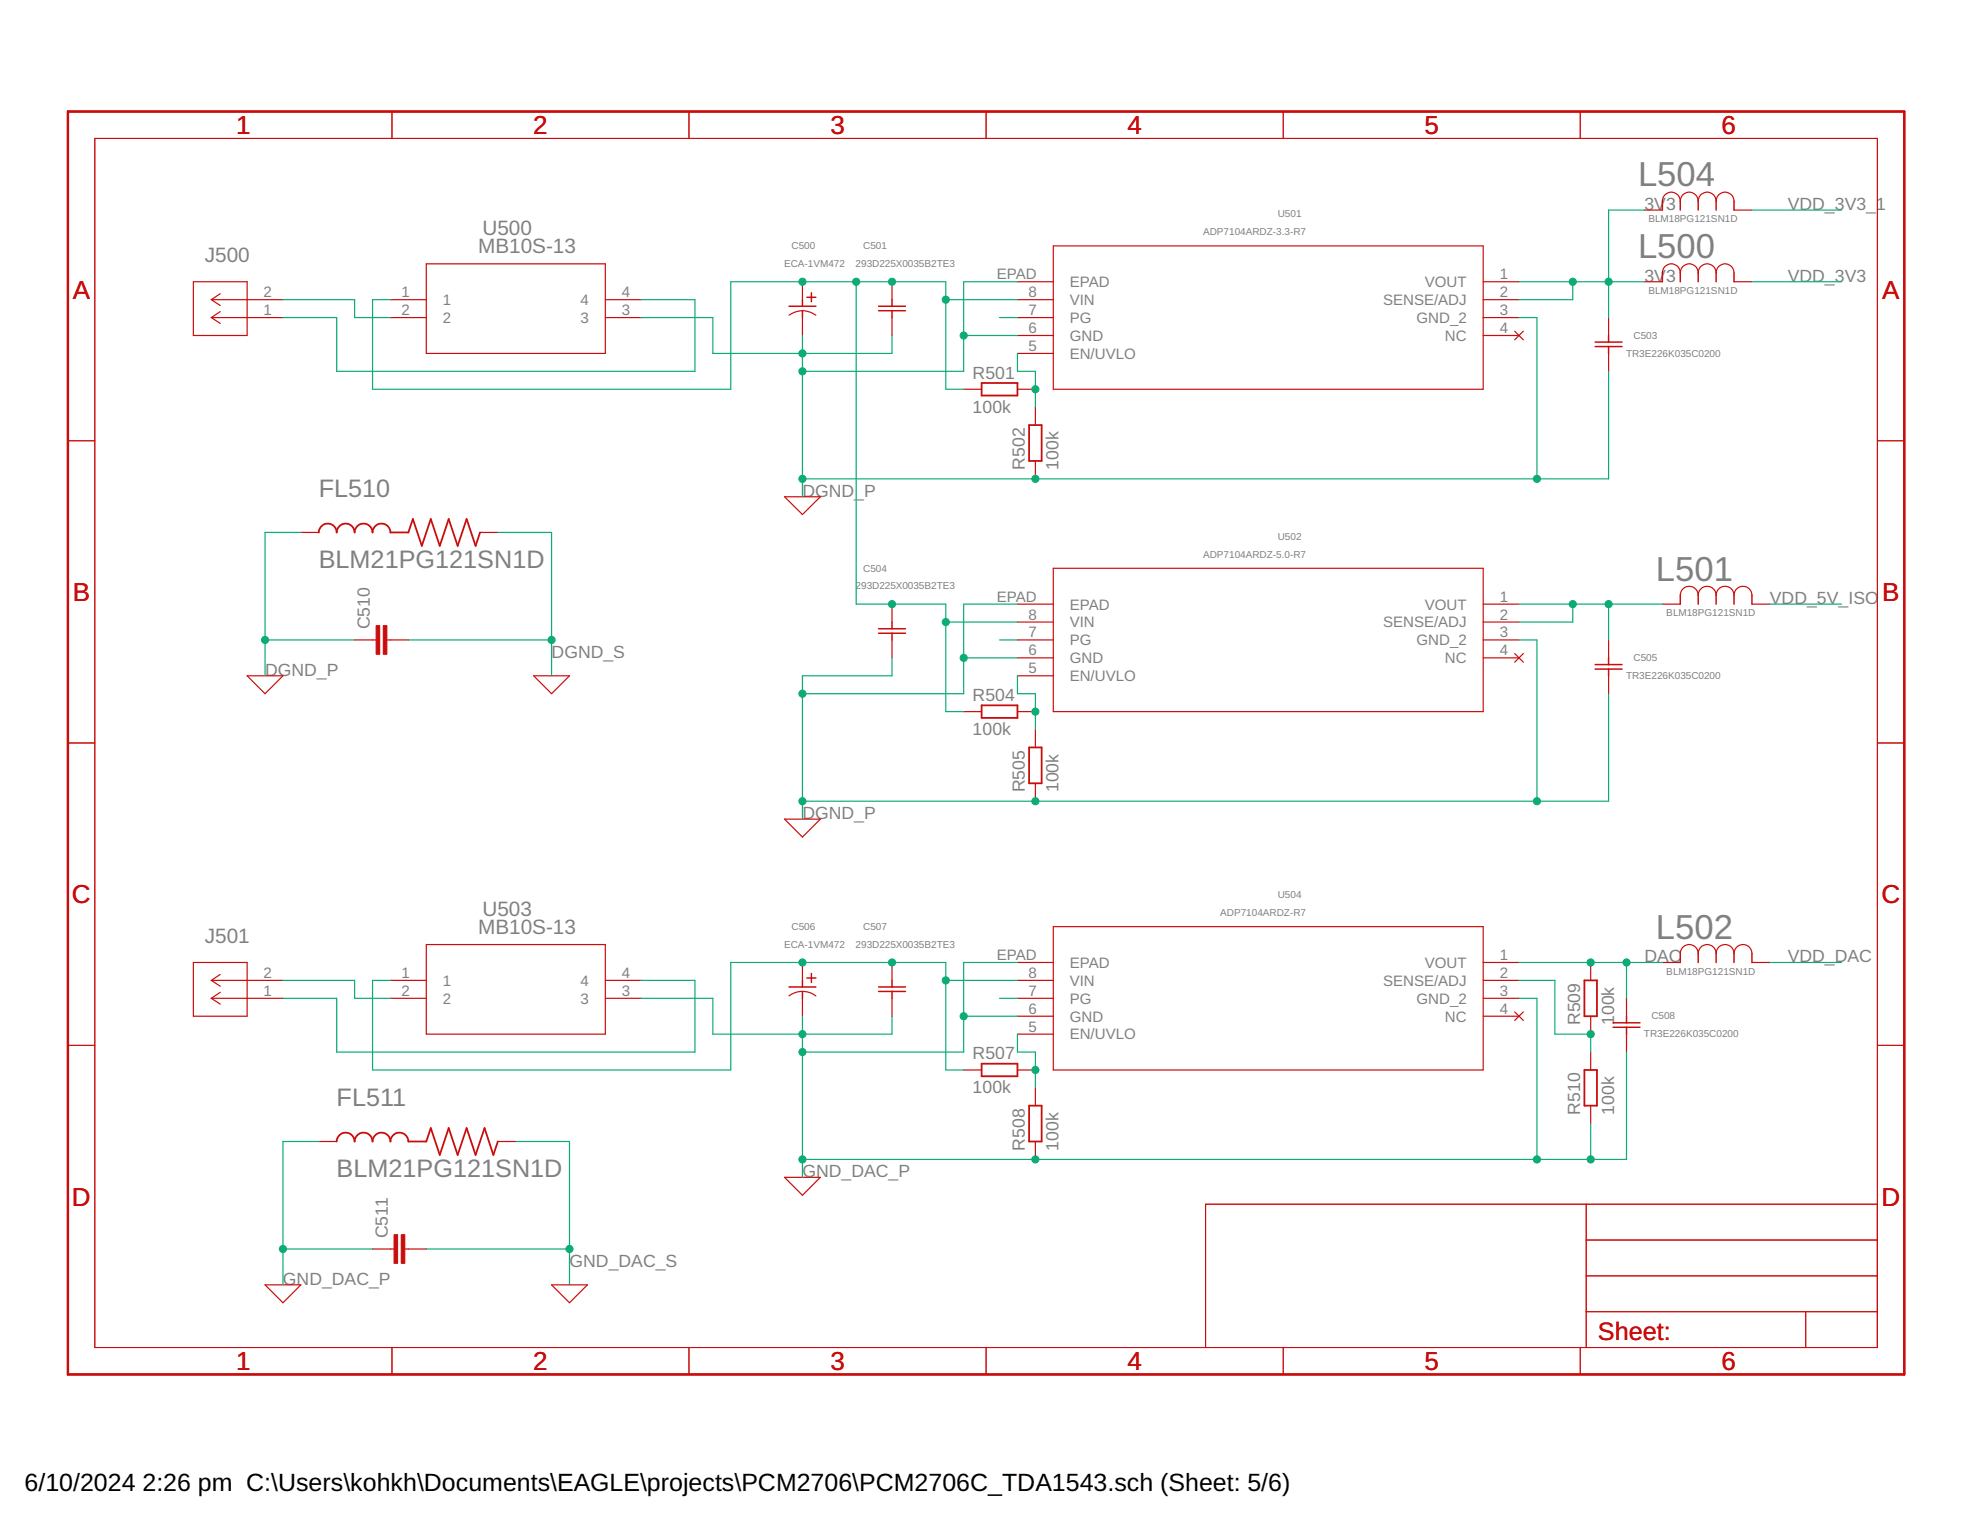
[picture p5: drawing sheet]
<svg xmlns="http://www.w3.org/2000/svg" width="279mm" height="216mm" viewBox="0 0 279 216" stroke-linecap="round" stroke-linejoin="round" font-family="sans-serif">
<g fill="none" stroke="#c90d0c" stroke-width=".14">
<path d="M13.4 19.6h252.7v171.4h-252.7zM55.6 15.8v3.8M97.7 15.8v3.8M139.8 15.8v3.8M181.9 15.8v3.8M224 15.8v3.8M9.6 62.5h3.8M266.1 62.5h3.8M9.6 105.3h3.8M266.1 105.3h3.8M9.6 148.2h3.8M266.1 148.2h3.8"/>
<path d="M224.9 170.7v20.3M224.9 175.8h41.2M266.1 170.7h-95.2v20.3M55.6 191v3.8M97.7 191v3.8M139.8 191v3.8M181.9 191v3.8M224 191v3.8M224.9 185.9h41.2M224.9 180.9h41.2M256 185.9v5.1"/>
</g>
<path d="M9.6 15.8h260.3v179h-260.3z" fill="none" stroke="#c90d0c" stroke-width=".32"/>
<g fill="none" stroke="#c90d0c" stroke-width=".17">
<path d="M27.4 39.9h7.6v7.7h-7.6zM60.4 37.4h25.4v12.7h-25.4zM113.7 39.9v2.6M126.4 39.9v2.6M144.2 39.9h5.1M149.3 34.9h60.9v20.3h-60.9zM210.2 39.9h5.1M233.1 39.9h2.5M233.1 29.8h2.5M235.6 38.7a1.27 1.27 0 0 1 1.3-1.3 1.27 1.27 0 0 1 1.3 1.3 1.27 1.27 0 0 1 1.3-1.3 1.27 1.27 0 0 1 1.2 1.3 1.27 1.27 0 0 1 1.3-1.3 1.27 1.27 0 0 1 1.3 1.3 1.27 1.27 0 0 1 1.2-1.3 1.27 1.27 0 0 1 1.3 1.3M235.6 28.5a1.27 1.27 0 0 1 1.3-1.3 1.27 1.27 0 0 1 1.3 1.3 1.27 1.27 0 0 1 1.3-1.3 1.27 1.27 0 0 1 1.2 1.3 1.27 1.27 0 0 1 1.3-1.3 1.27 1.27 0 0 1 1.3 1.3 1.27 1.27 0 0 1 1.2-1.3 1.27 1.27 0 0 1 1.3 1.3M245.8 39.9h2.5"/>
<path d="M245.8 29.8h2.5M30 42.5h10.1M30 45h10.1M30 45l1.2 .8M30 42.5l1.2 .8M31.2 44.2l-1.2 .8M31.2 41.6l-1.2 .9M55.4 42.5h5M55.4 45h5M85.8 42.5h5.1M85.8 45h5.1M111.8 44.7a3.1 3.1 0 0 1 3.9 0"/>
<path d="M113.7 45v2.6M126.4 45v2.6M136.6 55.2h2.5M144.2 42.5h5.1M144.2 45h5.1M144.2 50.1h5.1M144.2 47.6h5.1M144.2 55.2h2.6M146.8 57.7v2.6M210.2 42.5h5.1M210.2 45h5.1M210.2 47.6h5.1"/>
<path d="M214.7 46.9l1.2 1.3M215.9 46.9l-1.2 1.3M228 45v2.6M228 50.1v2.5M42.7 75.5h2.5M68.1 75.5h2.5M111.2 70.4h5.1l-2.6 2.5zM146.8 65.3v2.6M35 95.8h5.1l-2.5 2.5zM50.3 90.7h3M54.8 90.7h3.1M75.6 95.8h5.1l-2.5 2.5z"/>
<path d="M126.4 85.6v2.6M126.4 90.7v2.6M144.2 85.6h5.1M144.2 88.2h5.1M144.2 90.7h5.1M144.2 93.3h5.1M144.2 95.8h5.1M149.3 80.6h60.9v20.3h-60.9zM210.2 85.6h5.1M210.2 88.2h5.1M210.2 90.7h5.1M210.2 93.3h5.1"/>
<path d="M214.7 92.6l1.2 1.3M215.9 92.6l-1.2 1.3M228 90.7v2.6M228 95.8v2.5M235.6 85.6h2.6M238.2 84.4a1.27 1.27 0 0 1 1.3-1.3 1.27 1.27 0 0 1 1.2 1.3 1.27 1.27 0 0 1 1.3-1.3 1.27 1.27 0 0 1 1.3 1.3 1.27 1.27 0 0 1 1.2-1.3 1.27 1.27 0 0 1 1.3 1.3 1.27 1.27 0 0 1 1.3-1.3 1.27 1.27 0 0 1 1.2 1.3M248.3 85.6h2.6M111.2 116.1h5.1l-2.6 2.6zM136.6 100.9h2.5M144.2 100.9h2.6M146.8 103.4v2.6M146.8 111v2.6"/>
<path d="M27.4 136.4h7.6v7.7h-7.6zM30 139h10.1M30 139l1.2 .8M31.2 138.1l-1.2 .9M55.4 139h5M60.4 133.9h25.4v12.7h-25.4zM85.8 139h5.1M113.7 136.4v2.6M126.4 136.4v2.6M144.2 139h5.1M144.2 136.4h5.1M149.3 131.4h60.9v20.3h-60.9z"/>
<path d="M210.2 139h5.1M210.2 136.4h5.1M225.5 136.4v2.6M235.6 136.4h2.6M238.2 135.2a1.27 1.27 0 0 1 1.3-1.3 1.27 1.27 0 0 1 1.2 1.3 1.27 1.27 0 0 1 1.3-1.3 1.27 1.27 0 0 1 1.3 1.3 1.27 1.27 0 0 1 1.2-1.3 1.27 1.27 0 0 1 1.3 1.3 1.27 1.27 0 0 1 1.3-1.3 1.27 1.27 0 0 1 1.2 1.3M248.3 136.4h2.6M30 141.5h10.1M30 141.5l1.2 .8M31.2 140.7l-1.2 .8M55.4 141.5h5M85.8 141.5h5.1M111.8 141.2a3.1 3.1 0 0 1 3.9 0"/>
<path d="M113.7 141.5v2.6M126.4 141.5v2.6M136.6 151.7h2.5M144.2 141.5h5.1M144.2 146.6h5.1M144.2 144.1h5.1M144.2 151.7h2.6M146.8 154.2v2.5M210.2 141.5h5.1M210.2 144.1h5.1M214.7 143.4l1.2 1.3M215.9 143.4l-1.2 1.3"/>
<path d="M225.5 144.1v2.5M225.5 149.1v2.6M225.5 156.7v2.6M230.6 141.5v2.6M230.6 146.6v2.5M45.2 161.8h2.5M52.8 177.1h3.1M57.4 177.1h3M70.6 161.8h2.5M111.2 166.9h5.1l-2.6 2.5zM146.8 161.8v2.6M37.6 182.1h5.1l-2.6 2.6z"/>
<path d="M78.2 182.1h5.1l-2.6 2.6z"/>
</g>
<g fill="none" stroke="#c90d0c" stroke-width=".21">
<path d="M235.6 28.5v1.3M235.6 38.7v1.2M238.2 28.5v1.3M238.2 38.7v1.2M240.7 28.5v1.3M240.7 38.7v1.2M243.3 28.5v1.3M243.3 38.7v1.2M245.8 28.5v1.3M245.8 38.7v1.2M111.8 43.4h3.9M113.7 42.5v.9"/>
<path d="M113.7 44v1M114.4 42.1h1.3M115 41.5v1.3M124.5 43.4h3.9M124.5 44h3.9M126.4 42.5v.9M126.4 44v1M226.1 48.5h3.8M226.1 49.1h3.8M228 47.6v.9M228 49.1v1M124.5 89.1h3.9"/>
<path d="M124.5 89.8h3.9M126.4 88.2v.9M126.4 89.8v.9M226.1 94.2h3.8M226.1 94.8h3.8M228 93.3v.9M228 94.8v1M238.2 84.4v1.2M240.7 84.4v1.2M243.3 84.4v1.2M245.8 84.4v1.2M248.3 84.4v1.2"/>
<path d="M111.8 139.9h3.9M113.7 139v.9M114.4 138.6h1.3M115 138v1.3M124.5 139.9h3.9M126.4 139v.9M238.2 135.2v1.2M240.7 135.2v1.2M243.3 135.2v1.2M245.8 135.2v1.2M248.3 135.2v1.2M113.7 140.5v1"/>
<path d="M124.5 140.5h3.9M126.4 140.5v1M228.7 145h3.8M228.7 145.6h3.8M230.6 144.1v.9M230.6 145.6v1"/>
</g>
<path d="M139.1 54.3h5.1v1.8h-5.1zM45.2 75.5a1.27 1.27 0 0 1 1.3-1.3 1.27 1.27 0 0 1 1.2 1.3 1.27 1.27 0 0 1 1.3-1.3 1.27 1.27 0 0 1 1.3 1.3 1.27 1.27 0 0 1 1.2-1.3 1.27 1.27 0 0 1 1.3 1.3 1.27 1.27 0 0 1 1.3-1.3 1.27 1.27 0 0 1 1.3 1.3h2.5l.6-1.9 1.3 3.8 1.3-3.8 1.2 3.8 1.3-3.8 1.3 3.8 1.2-3.8 1.3 3.8 .7-1.9M145.9 60.3h1.8v5h-1.8zM139.1 100h5.1v1.8h-5.1zM145.9 106h1.8v5h-1.8zM224.6 139h1.8v5.1h-1.8zM139.1 150.8h5.1v1.8h-5.1zM145.9 156.7h1.8v5.1h-1.8zM224.6 151.7h1.8v5h-1.8zM47.7 161.8a1.27 1.27 0 0 1 1.3-1.2 1.27 1.27 0 0 1 1.3 1.2 1.27 1.27 0 0 1 1.2-1.2 1.27 1.27 0 0 1 1.3 1.2 1.27 1.27 0 0 1 1.3-1.2 1.27 1.27 0 0 1 1.3 1.2 1.27 1.27 0 0 1 1.2-1.2 1.27 1.27 0 0 1 1.3 1.2h2.5l.7-1.9 1.2 3.8 1.3-3.8 1.3 3.8 1.2-3.8 1.3 3.8 1.3-3.8 1.2 3.8 .7-1.9" fill="none" stroke="#c90d0c" stroke-width=".25"/>
<g fill="#c90d0c" stroke="#c90d0c" stroke-width=".14">
<path d="M54.3 88.7h.5v4.1h-.5z"/>
<path d="M53.3 88.7h.5v4.1h-.5z"/>
<path d="M56.9 175h.5v4.1h-.5z"/>
<path d="M55.9 175h.5v4.1h-.5z"/>
</g>
<g fill="none" stroke="#0dab76" stroke-width=".17">
<path d="M121.4 39.9v45.7h12.7v15.3h2.5M144.2 39.9h-7.6v12.7h-22.9M215.3 39.9h17.8M222.9 39.9v2.6h-7.6M233.1 29.8h-5.1v15.2M248.3 39.9h12.7M248.3 29.8h12.7M40.1 42.5h10.2v2.5h5.1M55.4 42.5h-2.6v12.7h50.8v-15.3h30.5v15.3h2.5M90.9 42.5h7.6v10.1h-50.8v-7.6h-7.6M90.9 45h10.1v5.1h25.4v-2.5M113.7 47.6v22.8"/>
<path d="M134.1 42.5h10.1M136.6 47.6h7.6M141.7 45h2.5M144.2 50.1v2.5h2.6v5.1M215.3 45h2.6v22.9M228 52.6v15.3h-114.3M42.7 75.5h-5.1v20.3M70.6 75.5h7.6v20.3M37.6 90.7h12.7M57.9 90.7h20.3M126.4 93.3v2.5h-12.7v20.3M134.1 88.2h10.1"/>
<path d="M136.6 93.3h7.6M141.7 90.7h2.5M144.2 85.6h-7.6v12.7h-22.9M144.2 95.8v2.5h2.6v5.1M215.3 85.6h20.3M215.3 90.7h2.6v22.9M222.9 85.6v2.6h-7.6M228 85.6v5.1M228 98.3v15.3h-114.3M250.9 85.6h10.1M40.1 139h10.2v2.5h5.1M55.4 139h-2.6v12.7h50.8v-15.3h30.5v15.3h2.5"/>
<path d="M90.9 139h7.6v10.1h-50.8v-7.6h-7.6M134.1 139h10.1M144.2 136.4h-7.6v12.7h-22.9M215.3 139h5.1v7.6h5.1v2.5M215.3 136.4h20.3M230.6 136.4v5.1M250.9 136.4h10.1M90.9 141.5h10.1v5.1h25.4v-2.5M113.7 144.1v22.8M136.6 144.1h7.6M141.7 141.5h2.5M144.2 146.6v2.5h2.6v5.1"/>
<path d="M215.3 141.5h2.6v22.9M225.5 159.3v5.1M230.6 149.1v15.3h-116.9M40.1 177.1h12.7M45.2 161.8h-5.1v20.3M60.4 177.1h20.3M73.1 161.8h7.6v20.3"/>
</g>
<g fill="#0dab76" stroke="#0dab76" stroke-width=".14">
<circle cx="113.7" cy="39.9" r=".51"/>
<circle cx="126.4" cy="39.9" r=".51"/>
<circle cx="134.1" cy="42.5" r=".51"/>
<circle cx="134.1" cy="88.2" r=".51"/>
<circle cx="121.4" cy="39.9" r=".51"/>
<circle cx="126.4" cy="85.6" r=".51"/>
<circle cx="146.8" cy="55.2" r=".51"/>
<circle cx="146.8" cy="100.9" r=".51"/>
<circle cx="113.7" cy="136.4" r=".51"/>
<circle cx="126.4" cy="136.4" r=".51"/>
<circle cx="134.1" cy="139" r=".51"/>
<circle cx="146.8" cy="151.7" r=".51"/>
<circle cx="225.5" cy="146.6" r=".51"/>
<circle cx="222.9" cy="39.9" r=".51"/>
<circle cx="228" cy="39.9" r=".51"/>
<circle cx="225.5" cy="136.4" r=".51"/>
<circle cx="230.6" cy="136.4" r=".51"/>
<circle cx="228" cy="85.6" r=".51"/>
<circle cx="222.9" cy="85.6" r=".51"/>
<circle cx="78.2" cy="90.7" r=".51"/>
<circle cx="37.6" cy="90.7" r=".51"/>
<circle cx="113.7" cy="50.1" r=".51"/>
<circle cx="113.7" cy="52.6" r=".51"/>
<circle cx="136.6" cy="47.6" r=".51"/>
<circle cx="113.7" cy="67.9" r=".51"/>
<circle cx="146.8" cy="67.9" r=".51"/>
<circle cx="217.9" cy="67.9" r=".51"/>
<circle cx="136.6" cy="93.3" r=".51"/>
<circle cx="146.8" cy="113.6" r=".51"/>
<circle cx="217.9" cy="113.6" r=".51"/>
<circle cx="113.7" cy="98.3" r=".51"/>
<circle cx="113.7" cy="113.6" r=".51"/>
<circle cx="40.1" cy="177.1" r=".51"/>
<circle cx="113.7" cy="146.6" r=".51"/>
<circle cx="113.7" cy="149.1" r=".51"/>
<circle cx="136.6" cy="144.1" r=".51"/>
<circle cx="113.7" cy="164.4" r=".51"/>
<circle cx="146.8" cy="164.4" r=".51"/>
<circle cx="217.9" cy="164.4" r=".51"/>
<circle cx="225.5" cy="164.4" r=".51"/>
<circle cx="80.7" cy="177.1" r=".51"/>
</g>
<g font-size="4.9" fill="#808080">
<text x="232.2" y="26.4">L504</text>
<text x="232.2" y="36.6">L500</text>
<text x="234.7" y="82.3">L501</text>
<text x="234.7" y="133.1">L502</text>
</g>
<g font-size="3.7" fill="#c90d0c">
<text x="33.5" y="19">1</text>
<text x="75.6" y="19">2</text>
<text x="117.7" y="19">3</text>
<text x="159.8" y="19">4</text>
<text x="201.9" y="19">5</text>
<text x="244.1" y="19">6</text>
<text x="10.3" y="42.3">A</text>
<text x="266.8" y="42.3">A</text>
<text x="10.3" y="85.2">B</text>
<text x="266.8" y="85.2">B</text>
<text x="10.2" y="128">C</text>
<text x="266.7" y="128">C</text>
<text x="10.2" y="170.9">D</text>
<text x="266.7" y="170.9">D</text>
<text x="33.5" y="194.2">1</text>
<text x="75.6" y="194.2">2</text>
<text x="117.7" y="194.2">3</text>
<text x="159.8" y="194.2">4</text>
<text x="201.9" y="194.2">5</text>
<text x="244.1" y="194.2">6</text>
</g>
<g font-size="3.6" fill="#808080">
<text x="45.2" y="70.4">FL510</text>
<text x="45.2" y="80.6">BLM21PG121SN1D</text>
<text x="47.7" y="156.7">FL511</text>
<text x="47.7" y="166.9">BLM21PG121SN1D</text>
</g>
<text font-size="3.6" fill="#c90d0c" x="226.5" y="189.9">Sheet:</text>
<g font-size="3.5">
<text x="3.5" y="211.4">6/10/2024</text>
<text x="20.2" y="211.4">2:26 pm C:\Users\kohkh\Documents\EAGLE\projects\PCM2706\PCM2706C_TDA1543.sch (Sheet: 5/6)</text>
</g>
<g font-size="2.9" fill="#808080">
<text x="67.8" y="35.9">MB10S-13</text>
<text x="68.4" y="33.4">U500</text>
<text x="29" y="37.2">J500</text>
<text x="68.4" y="129.9">U503</text>
<text x="29" y="133.7">J501</text>
<text x="67.8" y="132.4">MB10S-13</text>
</g>
<g font-size="2.5" fill="#808080">
<text x="233.1" y="29.8">3V3</text>
<text x="253.4" y="29.8">VDD_3V3_1</text>
<text x="233.1" y="39.9">3V3</text>
<text x="253.4" y="39.9">VDD_3V3</text>
<text x="137.9" y="53.7">R501</text>
<text x="137.9" y="58.5">100k</text>
<text x="113.8" y="70.4">DGND_P</text>
<text x="145.3" y="66.6" transform="rotate(-90 145.3 66.6)">R502</text>
<text x="150.1" y="66.6" transform="rotate(-90 150.1 66.6)">100k</text>
<text x="52.4" y="89.2" transform="rotate(-90 52.4 89.2)">C510</text>
<text x="250.9" y="85.6">VDD_5V_ISO</text>
<text x="37.6" y="95.8">DGND_P</text>
<text x="78.2" y="93.3">DGND_S</text>
<text x="137.9" y="99.4">R504</text>
<text x="137.9" y="104.2">100k</text>
<text x="145.3" y="112.3" transform="rotate(-90 145.3 112.3)">R505</text>
<text x="150.1" y="112.3" transform="rotate(-90 150.1 112.3)">100k</text>
<text x="113.8" y="116.1">DGND_P</text>
<text x="233.1" y="136.4">DAC</text>
<text x="253.4" y="136.4">VDD_DAC</text>
<text x="224" y="145.3" transform="rotate(-90 224 145.3)">R509</text>
<text x="228.8" y="145.3" transform="rotate(-90 228.8 145.3)">100k</text>
<text x="137.9" y="155">100k</text>
<text x="137.9" y="150.2">R507</text>
<text x="224" y="158" transform="rotate(-90 224 158)">R510</text>
<text x="228.8" y="158" transform="rotate(-90 228.8 158)">100k</text>
<text x="113.8" y="166.9">GND_DAC_P</text>
<text x="145.3" y="163.1" transform="rotate(-90 145.3 163.1)">R508</text>
<text x="150.1" y="163.1" transform="rotate(-90 150.1 163.1)">100k</text>
<text x="55" y="175.5" transform="rotate(-90 55 175.5)">C511</text>
<text x="80.7" y="179.6">GND_DAC_S</text>
<text x="40.1" y="182.1">GND_DAC_P</text>
</g>
<g font-size="2.1" fill="#808080">
<text x="141.3" y="39.6">EPAD</text>
<text x="151.6" y="40.7">EPAD</text>
<text x="202" y="40.7">VOUT</text>
<text x="212.6" y="39.6">1</text>
<text x="37.4" y="44.7">1</text>
<text x="37.4" y="42.1">2</text>
<text x="56.9" y="42.1">1</text>
<text x="56.9" y="44.7">2</text>
<text x="62.8" y="43.2">1</text>
<text x="62.8" y="45.8">2</text>
<text x="82.3" y="45.8">3</text>
<text x="82.3" y="43.2">4</text>
<text x="88.2" y="44.7">3</text>
<text x="88.2" y="42.1">4</text>
<text x="145.8" y="47.2">6</text>
<text x="145.8" y="44.7">7</text>
<text x="145.8" y="42.1">8</text>
<text x="151.6" y="45.8">PG</text>
<text x="151.6" y="43.2">VIN</text>
<text x="196.1" y="43.2">SENSE/ADJ</text>
<text x="200.8" y="45.8">GND_2</text>
<text x="212.6" y="42.1">2</text>
<text x="212.6" y="44.7">3</text>
<text x="212.6" y="47.2">4</text>
<text x="145.8" y="49.7">5</text>
<text x="151.6" y="50.9">EN/UVLO</text>
<text x="151.6" y="48.3">GND</text>
<text x="204.8" y="48.3">NC</text>
<text x="141.3" y="85.3">EPAD</text>
<text x="145.8" y="87.8">8</text>
<text x="151.6" y="88.9">VIN</text>
<text x="151.6" y="86.4">EPAD</text>
<text x="196.1" y="88.9">SENSE/ADJ</text>
<text x="202" y="86.4">VOUT</text>
<text x="212.6" y="85.3">1</text>
<text x="212.6" y="87.8">2</text>
<text x="145.8" y="95.4">5</text>
<text x="145.8" y="92.9">6</text>
<text x="145.8" y="90.4">7</text>
<text x="151.6" y="94">GND</text>
<text x="151.6" y="91.5">PG</text>
<text x="200.8" y="91.5">GND_2</text>
<text x="204.8" y="94">NC</text>
<text x="212.6" y="90.4">3</text>
<text x="212.6" y="92.9">4</text>
<text x="151.6" y="96.6">EN/UVLO</text>
<text x="141.3" y="136.1">EPAD</text>
<text x="151.6" y="137.2">EPAD</text>
<text x="202" y="137.2">VOUT</text>
<text x="212.6" y="136.1">1</text>
<text x="37.4" y="141.2">1</text>
<text x="37.4" y="138.6">2</text>
<text x="56.9" y="138.6">1</text>
<text x="56.9" y="141.2">2</text>
<text x="62.8" y="139.7">1</text>
<text x="62.8" y="142.3">2</text>
<text x="82.3" y="142.3">3</text>
<text x="82.3" y="139.7">4</text>
<text x="88.2" y="141.2">3</text>
<text x="88.2" y="138.6">4</text>
<text x="145.8" y="143.7">6</text>
<text x="145.8" y="141.2">7</text>
<text x="145.8" y="138.6">8</text>
<text x="151.6" y="142.3">PG</text>
<text x="151.6" y="139.7">VIN</text>
<text x="196.1" y="139.7">SENSE/ADJ</text>
<text x="200.8" y="142.3">GND_2</text>
<text x="212.6" y="138.6">2</text>
<text x="212.6" y="141.2">3</text>
<text x="212.6" y="143.7">4</text>
<text x="145.8" y="146.2">5</text>
<text x="151.6" y="147.4">EN/UVLO</text>
<text x="151.6" y="144.8">GND</text>
<text x="204.8" y="144.8">NC</text>
</g>
<g font-size="1.4" fill="#808080">
<text x="112.2" y="35.3">C500</text>
<text x="122.4" y="35.3">C501</text>
<text x="170.5" y="33.4">ADP7104ARDZ-3.3-R7</text>
<text x="181.1" y="30.8">U501</text>
<text x="233.7" y="31.5">BLM18PG121SN1D</text>
<text x="111.1" y="37.9">ECA-1VM472</text>
<text x="121.3" y="37.9">293D225X0035B2TE3</text>
<text x="233.7" y="41.7">BLM18PG121SN1D</text>
<text x="230.5" y="50.6">TR3E226K035C0200</text>
<text x="231.6" y="48">C503</text>
<text x="181.1" y="76.5">U502</text>
<text x="121.3" y="83.6">293D225X0035B2TE3</text>
<text x="122.4" y="81">C504</text>
<text x="170.5" y="79.1">ADP7104ARDZ-5.0-R7</text>
<text x="236.2" y="87.4">BLM18PG121SN1D</text>
<text x="231.6" y="93.7">C505</text>
<text x="230.5" y="96.3">TR3E226K035C0200</text>
<text x="112.2" y="131.8">C506</text>
<text x="122.4" y="131.8">C507</text>
<text x="173" y="129.9">ADP7104ARDZ-R7</text>
<text x="181.1" y="127.3">U504</text>
<text x="111.1" y="134.4">ECA-1VM472</text>
<text x="121.3" y="134.4">293D225X0035B2TE3</text>
<text x="236.2" y="138.2">BLM18PG121SN1D</text>
<text x="233" y="147">TR3E226K035C0200</text>
<text x="234.1" y="144.5">C508</text>
</g>
</svg>
